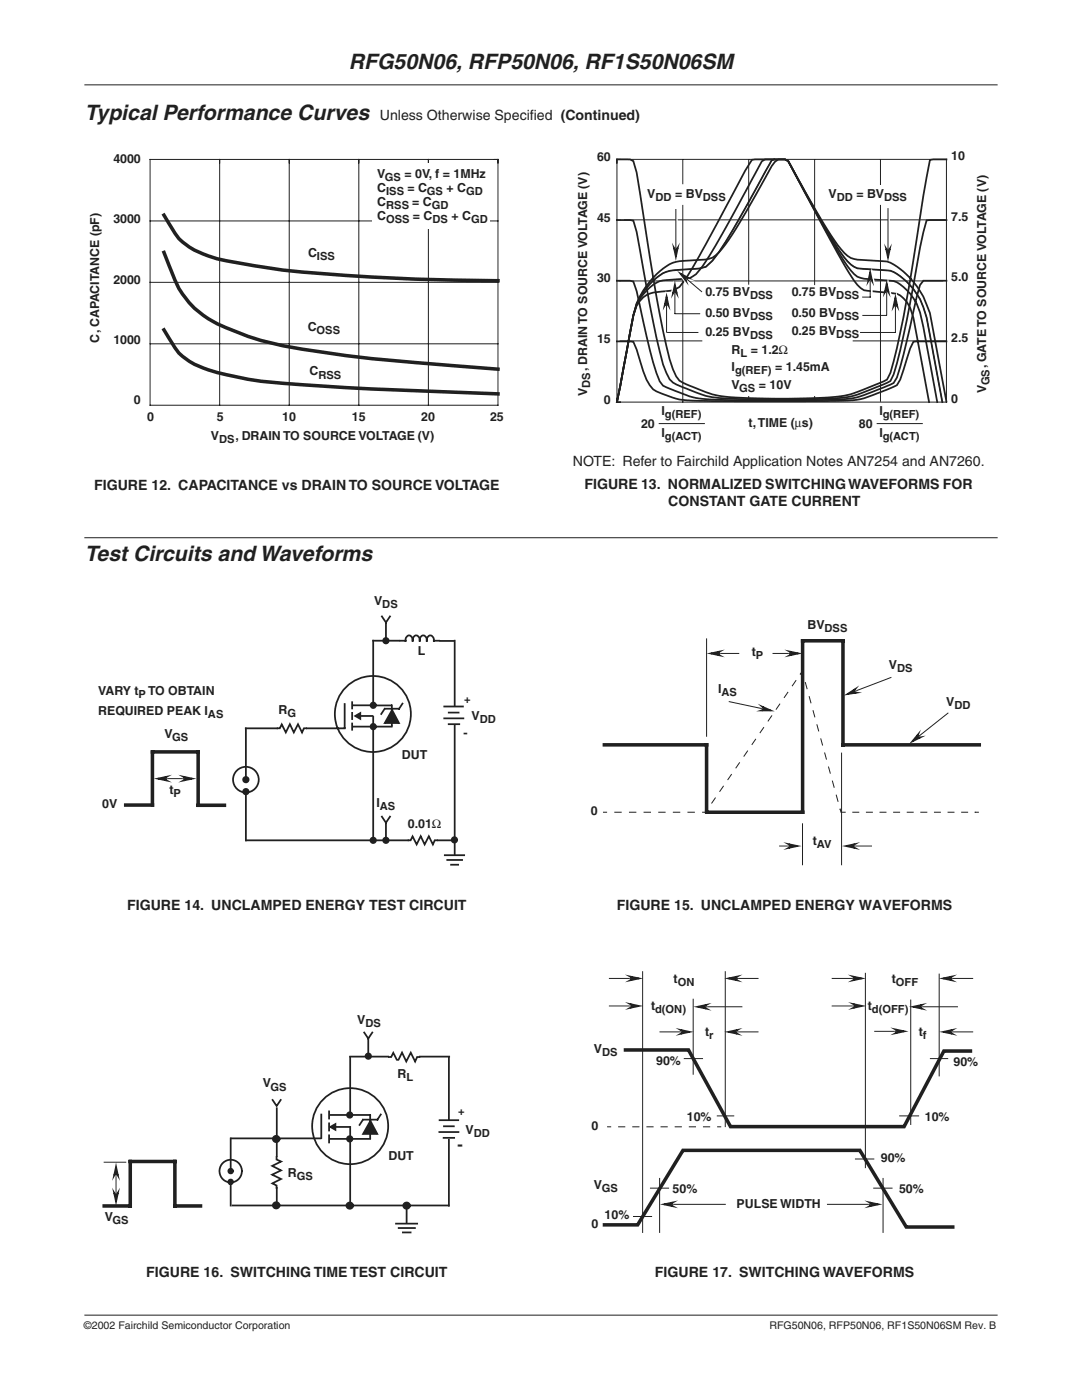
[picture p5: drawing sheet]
<svg xmlns="http://www.w3.org/2000/svg" width="216mm" height="279mm" viewBox="0 0 216 279" stroke-linecap="round" stroke-linejoin="round" font-family="sans-serif">
<path d="M16.9 16.9h182.1M16.9 262.5h182.1" fill="none" stroke="#231f20" stroke-width=".2"/>
<path d="M16.9 107h182.1v2.1h-182.1z" fill="#fff"/>
<path d="M29.9 31.8h69.5v49.1h-69.5zM43.8 31.8v49.1M57.7 31.8v49.1M71.6 31.8v49.1M85.5 31.8v49.1M29.9 56.3h69.5M29.9 44.1h69.5M29.9 68.6h69.5M16.9 107.3h182.1" fill="none" stroke="#231f20" stroke-width=".2"/>
<path d="M60.1 48.3h9.1v4.6h-9.1z" fill="#fff"/>
<path d="M60.1 48.3h9.1v4.6h-9.1z" fill="none" stroke="#fff" stroke-width=".2"/>
<path d="M60 62.8h9.3v4.8h-9.3z" fill="#fff"/>
<path d="M60 62.8h9.3v4.8h-9.3z" fill="none" stroke="#fff" stroke-width=".2"/>
<path d="M61 72.6h7.3v3.9h-7.3z" fill="#fff"/>
<path d="M61 72.6h7.3v3.9h-7.3z" fill="none" stroke="#fff" stroke-width=".2"/>
<path d="M32.7 50.4a41.9 41.9 0 0 0 3.5 8 19.2 19.2 0 0 0 9.8 7.4 67.6 67.6 0 0 0 18.7 4.5 456.1 456.1 0 0 0 31.9 3.2l2.8 .2M32.7 42.9l.8 1.4a12.8 12.8 0 0 0 8.3 6.9 77.3 77.3 0 0 0 11.3 2.2 253 253 0 0 0 22.5 2 441.7 441.7 0 0 0 23.8 .6M32.7 65.8l.9 1.6a12.4 12.4 0 0 0 8.2 6.5 70.8 70.8 0 0 0 18.2 2.9l12.5 .7 26.9 1.1" fill="none" stroke="#231f20" stroke-width=".71"/>
<path d="M74.3 32.5h23.4v13.1h-23.4z" fill="#fff"/>
<g fill="none" stroke="#231f20" stroke-width=".2">
<path d="M123.1 31.8h65.8v48.4h-65.8zM136.2 31.9v48.3M149.4 31.9v48.1M156.7 31.8l.6 .4M162.5 31.9v47.9M175.7 31.9v48.1M123.1 56h.7M123.1 43.9h.7M124.6 43.9h64M188.1 56.1h-64.5M123.1 68.1h.7M123.8 68h65"/>
<path d="M123.1 80.2l3.3-17.3a12.6 12.6 0 0 1 6.6-8.6l1.3-.3 5.2-.4 1.3-.4a21.8 21.8 0 0 0 4.6-6l8.6-15.2 .6-.2h2l.7 .4a263.1 263.1 0 0 0 10.5 18.3 7.8 7.8 0 0 0 3.3 3.1l5.2 .3a5.2 5.2 0 0 1 4 1.8 13.5 13.5 0 0 1 4.6 7.7l3.1 16.8M131.5 84.5h9.1M175 84.5h9"/>
</g>
<path d="M123.1 31.8h2.6l.7 .3 .6 2.3a604.7 604.7 0 0 0 6 34.6 15.3 15.3 0 0 0 2.6 7 25.6 25.6 0 0 0 11.2 3.3l11.1 .3a63.2 63.2 0 0 0 11.9-.9l7.2-2.9 .7-1.4a216.8 216.8 0 0 0 5.2-26.7l1.3-8.6 1.4-7.2 3.3-.1M154.5 31.8l-.5 .2-5.3 9.5a87.1 87.1 0 0 1-6.5 10.5l-1.4 1.2-1.3 .4-1.9 .1a16.2 16.2 0 0 0-5.3 .8 13.4 13.4 0 0 0-5.9 8.4l-3.3 17.3M157.3 32.2a263.1 263.1 0 0 0 10.5 18.3 7.8 7.8 0 0 0 3.3 3.1l5.2 .3a5.2 5.2 0 0 1 4 1.8 13.5 13.5 0 0 1 4.6 7.7l3.1 16.8M123.1 43.9l3.3 .1 .6 2.3a326.1 326.1 0 0 0 5.3 26.4l.7 1.7a4.3 4.3 0 0 0 3.2 2.9l.7 .2a19.4 19.4 0 0 0 9.2 2.1l11.8 .1a86.7 86.7 0 0 0 11.9-.6l2.6-.8 4.6-1.9 .7-.4 .6-1.3a227.6 227.6 0 0 0 5.3-25.3l1.3-5.4 4-.1M123.1 56h2.6l.7 .2 .6 1.9 2 9a53.1 53.1 0 0 0 2.6 9l.7 .9 2 .8a21 21 0 0 0 10.5 2l15.1 .1a91.6 91.6 0 0 0 10.5-.5l2-.6 5.9-2.4 .7-1.1 .6-2.1 4-16.3 .6-.9h4.7M123.1 68.1l3.3 .1 .6 1.6a26.5 26.5 0 0 0 2.7 7.1 5.4 5.4 0 0 0 3.3 2 20.2 20.2 0 0 0 8.5 1.1l19.1 .1a95 95 0 0 0 11.1-.4l4-1.4 3.3-1.4 .6-1.1 2-6.3 .7-1.3 6.6-.1M123.1 80.2l3.3-17.2a9.7 9.7 0 0 1 5.2-6.9l4.6-.4a3.3 3.3 0 0 0 3.3-1.7 138.4 138.4 0 0 0 9.2-15.7l3.3-6.1 .7-.4h3.9l.7 .4a417.7 417.7 0 0 0 11.2 20 11 11 0 0 0 2.6 3l1.3 .4 4.6 .4a4.7 4.7 0 0 1 3.9 1.9 11.5 11.5 0 0 1 3.3 7.4l2.8 14.9M123.1 80.2l3.3-17.3a5.2 5.2 0 0 1 5.2-4.7l1.4-.1a3.6 3.6 0 0 0 3.2-1.7 201.2 201.2 0 0 0 9.2-16.2l3.3-6.2 1.3-2.1 6.6-.1 .7 .4 2 3.7a348.9 348.9 0 0 0 11.1 20.1 3.7 3.7 0 0 0 4 2.1l3.3 .4a3.5 3.5 0 0 1 3.2 1.8l.7 1.1 .7 2.1 3.1 16.7M188.9 80.1l-2.7-14.1a17.3 17.3 0 0 0-6.6-12.3l-.6-.5a5.2 5.2 0 0 0-4-1.1l-3.3-.2a4.3 4.3 0 0 1-3.9-2.2 140.7 140.7 0 0 1-9.9-16.4l-.6-1.2-.7-.3h-1.3l-.7 .5-.6 .8-4.6 8.3a45.3 45.3 0 0 1-6.6 9.6 6 6 0 0 1-3.9 .9 14.6 14.6 0 0 0-5.3 .8 16 16 0 0 0-7.2 10.3l-3.3 17.2" fill="none" stroke="#231f20" stroke-width=".35"/>
<path d="M128.7 36.9h14.1v3.8h-14.1z" fill="#fff"/>
<path d="M128.7 36.9h14.1v3.8h-14.1z" fill="none" stroke="#fff" stroke-width=".35"/>
<path d="M164.1 37.1h15.3v3.6h-15.3z" fill="#fff"/>
<path d="M164.1 37.1h15.3v3.6h-15.3z" fill="none" stroke="#fff" stroke-width=".35"/>
<path d="M145.3 67.8h21.3v11.1h-21.3z" fill="#fff"/>
<path d="M145.3 67.8h21.3v11.1h-21.3z" fill="none" stroke="#fff" stroke-width=".2"/>
<path d="M135.6 54.7l2.2 1.2-1-.2 .3 1zM136.8 55.7l.8 .7" fill="none" stroke="#fff" stroke-width=".35"/>
<path d="M135.6 54.7l2.2 1.2-1-.2 .3 1z" fill="#fff"/>
<path d="M134.4 56.8l.5 2.5-.5-.9-.5 .9zM134.4 58.4v1M137.6 56.4l2.2 1.9" fill="none" stroke="#fff" stroke-width=".35"/>
<path d="M134.4 56.8l.5 2.5-.5-.9-.5 .9z" fill="#fff"/>
<path d="M134.4 59.4v3.2" fill="none" stroke="#fff" stroke-width=".35"/>
<path d="M134.7 57.9v.8" fill="none" stroke="#231f20" stroke-width=".2"/>
<path d="M134.7 56.8l.3 1.8-.3-.7-.4 .7z" fill="none" stroke="#231f20" stroke-width=".35"/>
<path d="M134.7 56.8l.3 1.8-.3-.7-.4 .7z" fill="#231f20"/>
<path d="M134.7 58.7v3.9M134.7 62.6h4.9" fill="none" stroke="#231f20" stroke-width=".2"/>
<path d="M132.9 58.8l.5 2.4-.5-.9-.5 .9zM132.9 60.3v1.1" fill="none" stroke="#fff" stroke-width=".35"/>
<path d="M132.9 58.8l.5 2.4-.5-.9-.5 .9z" fill="#fff"/>
<path d="M132.9 61.4v4.5" fill="none" stroke="#fff" stroke-width=".35"/>
<path d="M133 60.3v.8" fill="none" stroke="#231f20" stroke-width=".2"/>
<path d="M133 59.2l.4 1.7-.4-.6-.4 .6z" fill="none" stroke="#231f20" stroke-width=".35"/>
<path d="M133 59.2l.4 1.7-.4-.6-.4 .6z" fill="#231f20"/>
<path d="M133 61.1v5.2M133.2 66.4h6.1" fill="none" stroke="#231f20" stroke-width=".2"/>
<path d="M134.5 48.8l.6 .9 .5-.9-.5 2.4zM135.1 48.6v1.1" fill="none" stroke="#fff" stroke-width=".35"/>
<path d="M134.5 48.8l.6 .9 .5-.9-.5 2.4z" fill="#fff"/>
<path d="M135.1 41.8v6.8" fill="none" stroke="#fff" stroke-width=".35"/>
<path d="M134.9 49.3v.8" fill="none" stroke="#231f20" stroke-width=".2"/>
<path d="M134.5 49.5l.4 .6 .3-.6-.3 1.7z" fill="none" stroke="#231f20" stroke-width=".35"/>
<path d="M134.5 49.5l.4 .6 .3-.6-.3 1.7z" fill="#231f20"/>
<path d="M134.9 41.8v7.5" fill="none" stroke="#231f20" stroke-width=".2"/>
<path d="M176.9 49l.5 .9 .5-.9-.5 2.4zM177.4 48.8v1.1" fill="none" stroke="#fff" stroke-width=".35"/>
<path d="M176.9 49l.5 .9 .5-.9-.5 2.4z" fill="#fff"/>
<path d="M177.4 41.6v7.2" fill="none" stroke="#fff" stroke-width=".35"/>
<path d="M177.2 49.5v.8" fill="none" stroke="#231f20" stroke-width=".2"/>
<path d="M176.8 49.6l.4 .7 .4-.7-.4 1.8z" fill="none" stroke="#231f20" stroke-width=".35"/>
<path d="M176.8 49.6l.4 .7 .4-.7-.4 1.8z" fill="#231f20"/>
<path d="M177.2 41.6v7.9" fill="none" stroke="#231f20" stroke-width=".2"/>
<path d="M173.9 54.3l.6 2.5-.6-.9-.5 .9zM173.9 55.9v1" fill="none" stroke="#fff" stroke-width=".35"/>
<path d="M173.9 54.3l.6 2.5-.6-.9-.5 .9z" fill="#fff"/>
<path d="M173.9 56.9v2.4" fill="none" stroke="#fff" stroke-width=".35"/>
<path d="M173.6 55.4v.9" fill="none" stroke="#231f20" stroke-width=".2"/>
<path d="M173.6 54.3l.4 1.8-.4-.7-.3 .7z" fill="none" stroke="#231f20" stroke-width=".35"/>
<path d="M173.6 54.3l.4 1.8-.4-.7-.3 .7z" fill="#231f20"/>
<path d="M173.6 56.3v3h-1.5" fill="none" stroke="#231f20" stroke-width=".2"/>
<path d="M177.2 56.4l.5 2.4-.5-.9-.5 .9zM177.2 57.9v1.1" fill="none" stroke="#fff" stroke-width=".35"/>
<path d="M177.2 56.4l.5 2.4-.5-.9-.5 .9z" fill="#fff"/>
<path d="M177.2 59v3.4" fill="none" stroke="#fff" stroke-width=".35"/>
<path d="M176.9 57.7v.8" fill="none" stroke="#231f20" stroke-width=".2"/>
<path d="M176.9 56.6l.4 1.7-.4-.6-.3 .6z" fill="none" stroke="#231f20" stroke-width=".35"/>
<path d="M176.9 56.6l.4 1.7-.4-.6-.3 .6z" fill="#231f20"/>
<path d="M176.9 58.5v4.4M172.2 63h4.7" fill="none" stroke="#231f20" stroke-width=".2"/>
<path d="M178.9 59l.5 2.5-.5-.9-.5 .9zM178.9 60.6v1" fill="none" stroke="#fff" stroke-width=".35"/>
<path d="M178.9 59l.5 2.5-.5-.9-.5 .9z" fill="#fff"/>
<path d="M178.9 61.6v4.3" fill="none" stroke="#fff" stroke-width=".35"/>
<path d="M178.7 60.5v.8" fill="none" stroke="#231f20" stroke-width=".2"/>
<path d="M178.7 59.4l.3 1.7-.3-.6-.4 .6z" fill="none" stroke="#231f20" stroke-width=".35"/>
<path d="M178.7 59.4l.3 1.7-.3-.6-.4 .6z" fill="#231f20"/>
<path d="M171.7 66.4h6.9M178.7 61.3v5" fill="none" stroke="#231f20" stroke-width=".2"/>
<path d="M140.2 56.9h12.6v11.6h-12.6z" fill="#fff"/>
<path d="M140.2 56.9h12.6v11.6h-12.6z" fill="none" stroke="#fff" stroke-width=".2"/>
<path d="M157.5 57h12.5v11.7h-12.5z" fill="#fff"/>
<path d="M157.5 57h12.5v11.7h-12.5z" fill="none" stroke="#fff" stroke-width=".2"/>
<path d="M136.6 55.3l.7 .6" fill="none" stroke="#231f20" stroke-width=".2"/>
<path d="M135.8 54.6l1.6 .9-.8-.2 .3 .7z" fill="none" stroke="#231f20" stroke-width=".35"/>
<path d="M135.8 54.6l1.6 .9-.8-.2 .3 .7z" fill="#231f20"/>
<path d="M137.3 55.9l2.7 2.3" fill="none" stroke="#231f20" stroke-width=".2"/>
<circle cx="74.4" cy="142.5" r="7.6" fill="#fff"/>
<g fill="none" stroke="#231f20" stroke-width=".35">
<path d="M36.6 155l1.8 .4-1.8 .4 .7-.4zM49 145.4h19.8M68.8 140.5v4.7"/>
<circle cx="74.4" cy="142.5" r="7.6"/>
</g>
<path d="M30.4 160.7v-10.6h9.1v10.6M39.6 160.7h5.2" fill="none" stroke="#231f20" stroke-width=".71"/>
<path d="M36.4 155.4h.9" fill="none" stroke="#231f20" stroke-width=".2"/>
<path d="M36.6 155l1.8 .4-1.8 .4 .7-.4z" fill="#231f20"/>
<path d="M32.6 155.4h.8" fill="none" stroke="#231f20" stroke-width=".2"/>
<path d="M31.5 155.4l1.8-.4-.7 .4 .7 .4z" fill="none" stroke="#231f20" stroke-width=".35"/>
<path d="M31.5 155.4l1.8-.4-.7 .4 .7 .4z" fill="#231f20"/>
<path d="M33.4 155.4h3" fill="none" stroke="#231f20" stroke-width=".2"/>
<path d="M25.1 160.7h5.3" fill="none" stroke="#231f20" stroke-width=".71"/>
<path d="M79.7 127.9h-5.2v12.7M90.7 127.9v42.6M49.1 167.7h41.6" fill="none" stroke="#231f20" stroke-width=".35"/>
<path d="M76.2 163h1.6l-.8 1.2z" fill="#fff"/>
<path d="M76.2 163l.8 1.2 .8-1.2M77 164.2v3.3" fill="none" stroke="#231f20" stroke-width=".35"/>
<path d="M76.2 123h1.6l-.8 1.2z" fill="#fff"/>
<path d="M76.2 123l.8 1.2 .8-1.2M77 124.2v3.3" fill="none" stroke="#231f20" stroke-width=".35"/>
<path d="M90.2 141.1h.9v3.6h-.9z" fill="#fff"/>
<path d="M74.5 142.9v24.9M88.7 143.4h3.8M88.7 141h3.7M89.5 144.5h2.1M89.5 142.2h2" fill="none" stroke="#231f20" stroke-width=".35"/>
<path d="M47.6 152.7a2.15 2.15 0 0 1 2.3-.4 2.15 2.15 0 0 1 1.3 2l.1 .8h-2l1.9 .1a2.5 2.5 0 0 1-2.8 2.8 3.4 3.4 0 0 1-.8-5.3z" fill-rule="evenodd" fill="#fff"/>
<g fill="none" stroke="#231f20" stroke-width=".35">
<path d="M49.1 145.4v10.1M49.1 157.9v9.8"/>
<circle cx="49.1" cy="155.6" r="2.56"/>
</g>
<circle cx="77" cy="127.9" r=".54" fill="#231f20"/>
<circle cx="77" cy="127.9" r=".54" fill="none" stroke="#231f20" stroke-width=".35"/>
<circle cx="74.5" cy="167.7" r=".54" fill="#231f20"/>
<circle cx="74.5" cy="167.7" r=".54" fill="none" stroke="#231f20" stroke-width=".35"/>
<circle cx="77" cy="167.7" r=".54" fill="#231f20"/>
<circle cx="77" cy="167.7" r=".54" fill="none" stroke="#231f20" stroke-width=".35"/>
<circle cx="49.1" cy="155.6" r=".54" fill="#231f20"/>
<circle cx="49.1" cy="155.6" r=".54" fill="none" stroke="#231f20" stroke-width=".35"/>
<circle cx="49.1" cy="158" r=".54" fill="#231f20"/>
<g fill="none" stroke="#231f20" stroke-width=".35">
<path d="M79.9 127.9h1a.72 .72 0 0 1 .3-.9 .72 .72 0 0 1 .9 .1l.2 .2v.6a.72 .72 0 0 1 .3-.9 .72 .72 0 0 1 .9 .1l.2 .2v.6a.72 .72 0 0 1 .3-.9 .72 .72 0 0 1 .9 .1l.2 .2 .1 .6a.72 .72 0 0 1 .2-.9 .72 .72 0 0 1 .9 .1l.2 .2 .1 .6h1M87.9 127.9h2.5"/>
<circle cx="49.1" cy="158" r=".54"/>
</g>
<path d="M55.6 144.8h5.4v1.2h-5.4z" fill-rule="evenodd" fill="#fff"/>
<path d="M55.4 145.3h.4l.4-.7 .8 1.6 .8-1.7 .8 1.7 .9-1.7 .8 1.7 .3-.9h.5" fill="none" stroke="#231f20" stroke-width=".35"/>
<path d="M81.7 167.1h5.4v1.2h-5.4z" fill-rule="evenodd" fill="#fff"/>
<path d="M70.9 142.9l1-.6v1.2zM81.5 167.7h.4l.4-.8 .8 1.6 .8-1.6 .8 1.6 .9-1.6 .8 1.6 .3-.8h.5" fill="none" stroke="#231f20" stroke-width=".35"/>
<path d="M70.9 142.9l1-.6v1.2z" fill="#231f20"/>
<path d="M70.3 140.1v1.3M70.3 142.3v1.2M70.3 144.4v1.2M70.4 140.8h3.9M70.4 145h7.8M72.1 142.9h2.2M74.7 140.8h3.3M76.7 141.5l-.6 1M78.2 140.8v4" fill="none" stroke="#231f20" stroke-width=".35"/>
<g fill="#231f20" stroke="#231f20" stroke-width=".35">
<circle cx="74.5" cy="140.8" r=".54"/>
<circle cx="74.5" cy="145" r=".54"/>
</g>
<path d="M78.2 141.7l1.4 2.6h-2.8z" fill="#231f20"/>
<path d="M76.8 141.4h2.8M78.2 141.7l1.4 2.6h-2.8zM80.3 140.4l-.7 1M88.8 170.7h3.8M89.2 171.6h3M90 172.6h1.4" fill="none" stroke="#231f20" stroke-width=".35"/>
<circle cx="90.7" cy="167.6" r=".54" fill="#231f20"/>
<g fill="none" stroke="#231f20" stroke-width=".35">
<path d="M157.6 130l1.7 .4-1.7 .4 .6-.4z"/>
<circle cx="90.7" cy="167.6" r=".54"/>
</g>
<path d="M141 127.5v19.4M157.4 130.4h.8M167.9 150.3v22.3M160.1 164.4v8.2" fill="none" stroke="#231f20" stroke-width=".2"/>
<path d="M160.1 127.9v34.2h-19.1M160.2 127.9h8M168.2 127.9v20.8h27.2M120.6 148.7h20.4v13.2" fill="none" stroke="#231f20" stroke-width=".71"/>
<path d="M157.6 130l1.7 .4-1.7 .4 .6-.4z" fill="#231f20"/>
<path d="M142.9 130.4h.9M154.1 130.4h3.3" fill="none" stroke="#231f20" stroke-width=".2"/>
<path d="M141.8 130.4l1.8-.4-.7 .4 .7 .4z" fill="none" stroke="#231f20" stroke-width=".35"/>
<path d="M141.8 130.4l1.8-.4-.7 .4 .7 .4z" fill="#231f20"/>
<path d="M143.8 130.4h3.7M151.9 141.4l.8 .2" fill="none" stroke="#231f20" stroke-width=".2"/>
<path d="M152.1 141.1l1.7 .7h-1.8l.7-.2z" fill="none" stroke="#231f20" stroke-width=".35"/>
<path d="M152.1 141.1l1.7 .7h-1.8l.7-.2z" fill="#231f20"/>
<path d="M170.9 137.8l-.7 .3M145.4 140l6.5 1.4" fill="none" stroke="#231f20" stroke-width=".2"/>
<path d="M169.1 138.5l1.5-1-.4 .6 .7 .1z" fill="none" stroke="#231f20" stroke-width=".35"/>
<path d="M169.1 138.5l1.5-1-.4 .6 .7 .1z" fill="#231f20"/>
<path d="M177.9 135.2l-7 2.6M183.6 146.8l-.7 .5" fill="none" stroke="#231f20" stroke-width=".2"/>
<path d="M183.2 146.6l-.3 .7 .7-.1-1.5 .7z" fill="none" stroke="#231f20" stroke-width=".35"/>
<path d="M183.2 146.6l-.3 .7 .7-.1-1.5 .7z" fill="#231f20"/>
<path d="M189.2 142.3l-5.6 4.5M157.2 168.8h.8" fill="none" stroke="#231f20" stroke-width=".2"/>
<path d="M157.4 168.5l1.7 .3-1.7 .4 .6-.4z" fill="none" stroke="#231f20" stroke-width=".35"/>
<path d="M157.4 168.5l1.7 .3-1.7 .4 .6-.4z" fill="#231f20"/>
<path d="M155.5 168.8h1.7M169.9 168.8h.8" fill="none" stroke="#231f20" stroke-width=".2"/>
<path d="M168.8 168.8l1.8-.3-.7 .3 .7 .4z" fill="none" stroke="#231f20" stroke-width=".35"/>
<path d="M168.8 168.8l1.8-.3-.7 .3 .7 .4z" fill="#231f20"/>
<path d="M160.1 134l-.4 .5M160.1 134l.2 .6M120.4 162.1h.6M140.2 162.1h.6M141.1 161.6l-.3 .5M167.6 161.5l.2 .6M168 162.1h.6M170.7 168.8h3.3M194.6 162.1h.6" fill="none" stroke="#231f20" stroke-width=".2"/>
<path d="M160.3 134.6l7.3 26.9M121 162.1h19.2" fill="none" stroke="#231f20" stroke-width=".2" stroke-dasharray="1.3 1.6" stroke-dashoffset="1.3"/>
<path d="M141.1 161.6l18.6-27.1" fill="none" stroke="#231f20" stroke-width=".2" stroke-dasharray="1.2 1.6" stroke-dashoffset="1.2"/>
<path d="M168.6 162.1h26" fill="none" stroke="#231f20" stroke-width=".2" stroke-dasharray="1.2 1.5" stroke-dashoffset="1.2"/>
<path d="M69.9 210.9h19.7M46.4 240.6h43.1" fill="none" stroke="#231f20" stroke-width=".35"/>
<path d="M44.4 232.2a2.24 2.24 0 0 1 2.5-.6 2.24 2.24 0 0 1 1.4 2.1h-2.3h2.3a2.25 2.25 0 0 1-3.1 2.1 2.25 2.25 0 0 1-.8-3.6z" fill-rule="evenodd" fill="#fff"/>
<circle cx="46" cy="233.7" r="2.25" fill="none" stroke="#231f20" stroke-width=".35"/>
<path d="M45.7 233.4a.47 .47 0 0 1 .5-.1 .47 .47 0 0 1 .3 .4h-.5h.5a.47 .47 0 0 1-.7 .4 .47 .47 0 0 1-.1-.7z" fill-rule="evenodd" fill="#231f20"/>
<circle cx="46" cy="233.7" r=".47" fill="none" stroke="#231f20" stroke-width=".35"/>
<path d="M45.7 235.5a.47 .47 0 0 1 .5 0 .47 .47 0 0 1 .3 .4h-.5h.5a.47 .47 0 0 1-.7 .4 .47 .47 0 0 1-.1-.8z" fill-rule="evenodd" fill="#231f20"/>
<g fill="none" stroke="#231f20" stroke-width=".35">
<path d="M89.6 211v29.6M23.2 232.9l.3 1.7-.3-.6-.4 .6zM46 227.2v6.6M46 235.8v4.8"/>
<circle cx="46" cy="235.9" r=".47"/>
</g>
<path d="M20.8 240.7h5.2v-8.9h8.9v8.9h5.1" fill="none" stroke="#231f20" stroke-width=".71"/>
<path d="M20.8 231.9h4.3M23.2 234v.8" fill="none" stroke="#231f20" stroke-width=".2"/>
<path d="M23.2 232.9l.3 1.7-.3-.6-.4 .6z" fill="#231f20"/>
<path d="M23.2 237.9v.8" fill="none" stroke="#231f20" stroke-width=".2"/>
<path d="M22.8 238.1l.4 .6 .3-.6-.3 1.7z" fill="none" stroke="#231f20" stroke-width=".35"/>
<path d="M22.8 238.1l.4 .6 .3-.6-.3 1.7z" fill="#231f20"/>
<path d="M23.2 234.8v3.1" fill="none" stroke="#231f20" stroke-width=".2"/>
<path d="M80.6 240.2l.6-.2 .4 .2 .2 .4h-.7h.7a.65 .65 0 0 1-.9 .6 .65 .65 0 0 1-.3-1z" fill-rule="evenodd" fill="#fff"/>
<circle cx="81.2" cy="240.6" r=".65" fill="#231f20" stroke="#231f20" stroke-width=".35"/>
<path d="M79 244.2h4.2M79.6 245.1h3.2M80.4 246h1.5" fill="none" stroke="#231f20" stroke-width=".35"/>
<circle cx="69.9" cy="224.7" r="7.6" fill="#fff"/>
<g fill="none" stroke="#231f20" stroke-width=".35">
<path d="M65.7 221.8v1.4M65.8 227.3h8.1M65.9 224.9l1-.6v1.2z"/>
<circle cx="69.9" cy="224.7" r="7.6"/>
</g>
<path d="M65.9 224.9l1-.6v1.2z" fill="#231f20"/>
<path d="M64.1 222.4v4.7M65.7 224.2v1.4M65.7 226.6v1.4M65.9 222.5h8M67.1 224.9h2.7M73.9 222.7v4.4" fill="none" stroke="#231f20" stroke-width=".35"/>
<circle cx="69.8" cy="222.5" r=".54" fill="#231f20"/>
<circle cx="69.8" cy="222.5" r=".54" fill="none" stroke="#231f20" stroke-width=".35"/>
<circle cx="69.8" cy="227.3" r=".54" fill="#231f20"/>
<g fill="none" stroke="#231f20" stroke-width=".35">
<path d="M69.9 211v11.3M46.1 227.2h17.9"/>
<circle cx="69.8" cy="227.3" r=".54"/>
</g>
<path d="M77.8 210.4h5.8v1.2h-5.8z" fill-rule="evenodd" fill="#fff"/>
<path d="M77.6 210.9h.5l.4-.8 .9 1.7 .8-1.7 .9 1.7 .9-1.7 .8 1.8 .4-1h.5" fill="none" stroke="#231f20" stroke-width=".35"/>
<path d="M69.3 240.2l.6-.2 .4 .2 .2 .4h-.7h.7a.65 .65 0 0 1-.9 .6 .65 .65 0 0 1-.3-1z" fill-rule="evenodd" fill="#fff"/>
<circle cx="69.8" cy="240.6" r=".65" fill="#231f20" stroke="#231f20" stroke-width=".35"/>
<path d="M69.9 224.9v15.7M81.1 240.3v3.7" fill="none" stroke="#231f20" stroke-width=".35"/>
<path d="M89.1 223.6h.9v3.7h-.9z" fill="#fff"/>
<path d="M72.4 223.5l-.7 1M87.7 225.9h3.8M87.7 223.6h3.7M88.5 227.1h2.1M88.6 224.8h2" fill="none" stroke="#231f20" stroke-width=".35"/>
<path d="M73.9 223.7l1.4 2.6h-2.8z" fill="#231f20"/>
<path d="M55.2 221.2v19M72.5 223.5h2.8M73.9 223.7l1.4 2.6h-2.8zM76 222.4l-.7 1" fill="none" stroke="#231f20" stroke-width=".35"/>
<path d="M54.6 231h1.3v5.8h-1.3z" fill-rule="evenodd" fill="#fff"/>
<path d="M55.2 230.9v.5l.9 .4-1.8 .9 1.8 .9-1.8 .8 1.8 .9-1.8 .9 .9 .4v.5" fill="none" stroke="#231f20" stroke-width=".35"/>
<path d="M54.6 240.2a.67 .67 0 0 1 .7-.2 .67 .67 0 0 1 .5 .6h-.7h.7a.65 .65 0 0 1-.9 .6 .65 .65 0 0 1-.3-1z" fill-rule="evenodd" fill="#fff"/>
<circle cx="55.1" cy="240.6" r=".65" fill="#231f20" stroke="#231f20" stroke-width=".35"/>
<path d="M54.6 226.9l.6-.2 .4 .2 .2 .4h-.7h.7a.65 .65 0 0 1-.9 .6 .65 .65 0 0 1-.3-1z" fill-rule="evenodd" fill="#fff"/>
<circle cx="55.1" cy="227.3" r=".65" fill="#231f20" stroke="#231f20" stroke-width=".35"/>
<path d="M78.3 211.7h1.6l-.8 1.2z" fill="#fff"/>
<path d="M72.7 206.1l.8 1.2 .8-1.2M73.5 207.3v3.3" fill="none" stroke="#231f20" stroke-width=".35"/>
<circle cx="73.5" cy="210.8" r=".54" fill="#231f20"/>
<g fill="none" stroke="#231f20" stroke-width=".35">
<path d="M125.8 194.9l1.7 .4-1.7 .3 .6-.3zM54.4 219.5l.8 1.2 .8-1.2"/>
<circle cx="73.5" cy="210.8" r=".54"/>
</g>
<path d="M124.8 209.5h12.6l8.4 15.3h34.6l7.9-15h5.3M120.6 244.4h6.6l9.1-14.8h35.3l9.2 15.3h9.3" fill="none" stroke="#231f20" stroke-width=".71"/>
<g fill="none" stroke="#231f20" stroke-width=".2">
<path d="M125.6 195.3h.8M128.2 193.9v52.1M138.3 199.4v15M144.7 193.9v30.9M172.7 194.2v38.8M181.7 199.6v24.8M187.4 194.4v20.3M136.5 211.3h3.7M185.6 211.3h3.5M129.8 237.1h3.6M131.6 235.2v10.8M143.1 222.7h3.3"/>
<path d="M170.7 231.3h3.7M174.3 237.1h3.7M176.2 235.2v10.8M179.5 222.7h3.8M126.4 242.8h3.6"/>
</g>
<path d="M125.8 194.9l1.7 .4-1.7 .3 .6-.3z" fill="#231f20"/>
<path d="M121.5 195.3h4.1M146.5 195.3h.8" fill="none" stroke="#231f20" stroke-width=".2"/>
<path d="M145.4 195.3l1.7-.4-.6 .4 .6 .3z" fill="none" stroke="#231f20" stroke-width=".35"/>
<path d="M145.4 195.3l1.7-.4-.6 .4 .6 .3z" fill="#231f20"/>
<path d="M147.3 195.3h4.1M125.6 200.8h.8" fill="none" stroke="#231f20" stroke-width=".2"/>
<path d="M125.8 200.4l1.7 .4-1.7 .3 .6-.3z" fill="none" stroke="#231f20" stroke-width=".35"/>
<path d="M125.8 200.4l1.7 .4-1.7 .3 .6-.3z" fill="#231f20"/>
<path d="M121.5 200.8h4.1M140.3 200.9h.8" fill="none" stroke="#231f20" stroke-width=".2"/>
<path d="M139.2 200.9l1.7-.3-.6 .3 .6 .4z" fill="none" stroke="#231f20" stroke-width=".35"/>
<path d="M139.2 200.9l1.7-.3-.6 .3 .6 .4z" fill="#231f20"/>
<path d="M135.7 205.9h.8M141.1 200.9h7" fill="none" stroke="#231f20" stroke-width=".2"/>
<path d="M135.8 205.6l1.8 .3-1.8 .4 .7-.4z" fill="none" stroke="#231f20" stroke-width=".35"/>
<path d="M135.8 205.6l1.8 .3-1.8 .4 .7-.4z" fill="#231f20"/>
<path d="M131.6 205.9h4.1M146.5 205.9h.8" fill="none" stroke="#231f20" stroke-width=".2"/>
<path d="M145.4 205.9l1.7-.3-.6 .3 .6 .4z" fill="none" stroke="#231f20" stroke-width=".35"/>
<path d="M145.4 205.9l1.7-.3-.6 .3 .6 .4z" fill="#231f20"/>
<path d="M189.3 195.3h.8M147.3 205.9h4.1" fill="none" stroke="#231f20" stroke-width=".2"/>
<path d="M188.2 195.3l1.7-.4-.6 .4 .6 .3z" fill="none" stroke="#231f20" stroke-width=".35"/>
<path d="M188.2 195.3l1.7-.4-.6 .4 .6 .3z" fill="#231f20"/>
<path d="M170 195.3h.8M190.1 195.3h4.1" fill="none" stroke="#231f20" stroke-width=".2"/>
<path d="M170.2 194.9l1.7 .4-1.7 .3 .6-.3z" fill="none" stroke="#231f20" stroke-width=".35"/>
<path d="M170.2 194.9l1.7 .4-1.7 .3 .6-.3z" fill="#231f20"/>
<path d="M166 195.3h4M170.1 200.8h.8" fill="none" stroke="#231f20" stroke-width=".2"/>
<path d="M170.3 200.4l1.7 .4-1.7 .3 .6-.3z" fill="none" stroke="#231f20" stroke-width=".35"/>
<path d="M170.3 200.4l1.7 .4-1.7 .3 .6-.3z" fill="#231f20"/>
<path d="M166 200.8h4.1M183.3 200.9h.8" fill="none" stroke="#231f20" stroke-width=".2"/>
<path d="M182.2 200.9l1.8-.3-.7 .3 .7 .4z" fill="none" stroke="#231f20" stroke-width=".35"/>
<path d="M182.2 200.9l1.8-.3-.7 .3 .7 .4z" fill="#231f20"/>
<path d="M184.1 200.9h7.1M189.3 205.9h.9" fill="none" stroke="#231f20" stroke-width=".2"/>
<path d="M188.2 205.9l1.8-.3-.7 .3 .7 .4z" fill="none" stroke="#231f20" stroke-width=".35"/>
<path d="M188.2 205.9l1.8-.3-.7 .3 .7 .4z" fill="#231f20"/>
<path d="M178.5 205.8h.8M190.2 205.9h4" fill="none" stroke="#231f20" stroke-width=".2"/>
<path d="M178.7 205.5l1.7 .3-1.7 .4 .6-.4z" fill="none" stroke="#231f20" stroke-width=".35"/>
<path d="M178.7 205.5l1.7 .3-1.7 .4 .6-.4z" fill="#231f20"/>
<path d="M174.4 205.8h4.1M133.6 240.4h.8" fill="none" stroke="#231f20" stroke-width=".2"/>
<path d="M132.5 240.4l1.7-.4-.6 .4 .6 .3z" fill="none" stroke="#231f20" stroke-width=".35"/>
<path d="M132.5 240.4l1.7-.4-.6 .4 .6 .3z" fill="#231f20"/>
<path d="M134.4 240.4h10.4M173.4 240.4h.8" fill="none" stroke="#231f20" stroke-width=".2"/>
<path d="M173.5 240l1.8 .4-1.8 .3 .7-.3z" fill="none" stroke="#231f20" stroke-width=".35"/>
<path d="M173.5 240l1.8 .4-1.8 .3 .7-.3z" fill="#231f20"/>
<path d="M121.2 224.9h.6M143.2 224.9h.6M165 240.4h8.4" fill="none" stroke="#231f20" stroke-width=".2"/>
<path d="M143.2 224.9h-21.4" fill="none" stroke="#231f20" stroke-width=".2" stroke-dasharray="1.2 1.6" stroke-dashoffset="1.2"/>
<g font-size="4.2" fill="#231f20">
<text x="69.6" y="13.8">RFG50N06, RFP50N06, RF1S50N06SM</text>
<text x="16.9" y="24">Typical Performance Curves</text>
<text x="16.9" y="111.9">Test Circuits and Waveforms</text>
</g>
<text font-size="3.2" fill="#231f20" x="91.3" y="229.6">-</text>
<g font-size="2.8" fill="#231f20">
<text x="75.8" y="24">Unless Otherwise Specif</text>
<text x="105.7" y="24">ied (Continued)</text>
<text x="114.3" y="93">NOTE: Refer to Fairchild Application Notes AN7254 and AN7260.</text>
<text x="18.8" y="97.8">FIGURE 12. CAPACITANCE vs DRAIN TO SOURCE VOLTAGE</text>
<text x="116.6" y="97.6">FIGURE 13. NORMALIZED SWITCHING WAVEFORMS FOR</text>
<text x="133.3" y="101.1">CONSTANT GATE CURRENT</text>
<text x="25.4" y="181.5">FIGURE 14. UNCLAMPED ENERGY TEST CIRCUIT</text>
<text x="123.1" y="181.5">FIGURE 15. UNCLAMPED ENERGY WAVEFORMS</text>
<text x="29.2" y="254.9">FIGURE 16. SWITCHING TIME TEST CIRCUIT</text>
<text x="130.7" y="254.9">FIGURE 17. SWITCHING WAVEFORMS</text>
</g>
<g font-size="2.5" fill="#231f20">
<text x="22.6" y="32.5">4000</text>
<text x="75.3" y="35.5">V</text>
<text x="119.1" y="32">60</text>
<text x="189.8" y="31.9">10</text>
<text x="75.3" y="38.3">C</text>
<text x="75.3" y="41.1">C</text>
<text x="81.3" y="38.3">= C</text>
<text x="89.1" y="38.3">+ C</text>
<text x="129.1" y="39.4">V</text>
<text x="165.3" y="39.5">V</text>
<text x="22.6" y="44.6">3000</text>
<text x="75.3" y="43.9">C</text>
<text x="119.1" y="44.2">45</text>
<text x="189.8" y="44">7.5</text>
<text x="61.5" y="51.3">C</text>
<text x="22.6" y="56.6">2000</text>
<text x="119.1" y="56.4">30</text>
<text x="140.8" y="59.1">0.75 BV</text>
<text x="158" y="59.1">0.75 BV</text>
<text x="189.8" y="56.2">5.0</text>
<text x="140.8" y="63.2">0.50 BV</text>
<text x="158" y="63.2">0.50 BV</text>
<text x="19.8" y="68.5" transform="rotate(-90 19.8 68.5)">C, CAPACITANCE (pF)</text>
<text x="22.6" y="68.7">1000</text>
<text x="61.4" y="66">C</text>
<text x="119.1" y="68.5">15</text>
<text x="140.8" y="67">0.25 BV</text>
<text x="146" y="70.6">R</text>
<text x="149.8" y="70.6">= 1.2Ω</text>
<text x="158" y="66.9">0.25 BV</text>
<text x="189.8" y="68.3">2.5</text>
<text x="61.8" y="74.9">C</text>
<text x="146" y="74.1">I</text>
<text x="146" y="77.5">V</text>
<text x="196.8" y="73.5" transform="rotate(-90 196.8 73.5)">, GATE TO SOURCE VOLTAGE (V)</text>
<text x="26.7" y="80.7">0</text>
<text x="117.2" y="79" transform="rotate(-90 117.2 79)">V</text>
<text x="120.5" y="80.7">0</text>
<text x="132" y="82.8">I</text>
<text x="175.5" y="82.8">I</text>
<text x="189.8" y="80.5">0</text>
<text x="196.8" y="78.4" transform="rotate(-90 196.8 78.4)">V</text>
<text x="29.3" y="84">0</text>
<text x="42.1" y="87.8">V</text>
<text x="43.2" y="84">5</text>
<text x="56.3" y="84">10</text>
<text x="70.2" y="84">15</text>
<text x="84.1" y="84">20</text>
<text x="97.8" y="84">25</text>
<text x="127.9" y="85.4">20</text>
<text x="132" y="87.2">I</text>
<text x="149.4" y="85.3">t, TIME (µs)</text>
<text x="171.4" y="85.4">80</text>
<text x="175.5" y="87.2">I</text>
<text x="74.6" y="120.7">V</text>
<text x="161.1" y="125.6">BV</text>
<text x="83.4" y="130.8">L</text>
<text x="150" y="130.9">t</text>
<text x="177.3" y="133.6">V</text>
<text x="19.6" y="142.7">REQUIRED PEAK I</text>
<text x="19.6" y="138.6">VARY t</text>
<text x="55.6" y="142.4">R</text>
<text x="94.1" y="143.8">V</text>
<text x="143.3" y="138.2">I</text>
<text x="188.8" y="140.9">V</text>
<text x="32.8" y="147.2">V</text>
<text x="92.5" y="147">-</text>
<text x="80.2" y="151.5">DUT</text>
<text x="20.4" y="161.2">0V</text>
<text x="33.8" y="158.5">t</text>
<text x="75.1" y="161">I</text>
<text x="81.4" y="165.2">0.01Ω</text>
<text x="117.9" y="162.7">0</text>
<text x="162.2" y="168.7">t</text>
<text x="134.4" y="196.2">t</text>
<text x="177.9" y="196.2">t</text>
<text x="129.9" y="201.6">t</text>
<text x="173.2" y="201.6">t</text>
<text x="71.3" y="204.3">V</text>
<text x="140.7" y="206.7">t</text>
<text x="183.3" y="206.7">t</text>
<text x="79.3" y="215.2">R</text>
<text x="118.5" y="210.1">V</text>
<text x="130.9" y="212.5">90%</text>
<text x="190.3" y="212.7">90%</text>
<text x="52.4" y="217">V</text>
<text x="92.9" y="226.3">V</text>
<text x="118.1" y="225.6">0</text>
<text x="137.1" y="223.6">10%</text>
<text x="184.5" y="223.6">10%</text>
<text x="77.5" y="231.5">DUT</text>
<text x="175.8" y="231.8">90%</text>
<text x="57.4" y="234.9">R</text>
<text x="118.5" y="237.2">V</text>
<text x="134.2" y="238.1">50%</text>
<text x="179.4" y="238.2">50%</text>
<text x="20.9" y="243.8">V</text>
<text x="118.1" y="245.2">0</text>
<text x="120.7" y="243.3">10%</text>
<text x="147" y="241.2">PULSE WIDTH</text>
</g>
<g font-size="2.2" fill="#231f20">
<text x="76.8" y="36.1">GS = 0V, f = 1MHz</text>
<text x="77.1" y="38.9">ISS</text>
<text x="77.1" y="41.7">RSS = CGD</text>
<text x="85.2" y="38.9">GS</text>
<text x="93" y="38.9">GD</text>
<text x="130.8" y="40.1">DD = BVDSS</text>
<text x="167" y="40.1">DD = BVDSS</text>
<text x="77.1" y="44.5">OSS = CDS + CGD</text>
<text x="63.2" y="51.9">ISS</text>
<text x="149.7" y="59.8">DSS</text>
<text x="166.9" y="59.8">DSS</text>
<text x="149.7" y="63.8">DSS</text>
<text x="166.9" y="63.8">DSS</text>
<text x="63.2" y="66.7">OSS</text>
<text x="147.8" y="71.2">L</text>
<text x="149.7" y="67.6">DSS</text>
<text x="166.9" y="67.5">DSS</text>
<text x="63.6" y="75.5">RSS</text>
<text x="117.8" y="77.4" transform="rotate(-90 117.8 77.4)">DS, DRAIN TO SOURCE VOLTAGE (V)</text>
<text x="146.7" y="74.7">g(REF) = 1.45mA</text>
<text x="197.4" y="76.9" transform="rotate(-90 197.4 76.9)">GS</text>
<text x="132.7" y="83.4">g(REF)</text>
<text x="147.5" y="78.2">GS = 10V</text>
<text x="176.1" y="83.4">g(REF)</text>
<text x="43.7" y="88.4">DS, DRAIN TO SOURCE VOLTAGE (V)</text>
<text x="132.7" y="87.8">g(ACT)</text>
<text x="176.1" y="87.8">g(ACT)</text>
<text x="76.3" y="121.3">DS</text>
<text x="150.8" y="131.5">P</text>
<text x="164.5" y="126.2">DSS</text>
<text x="179" y="134.2">DS</text>
<text x="27.6" y="139.3">P TO OBTAIN</text>
<text x="41.5" y="143.3">AS</text>
<text x="57.4" y="143.1">G</text>
<text x="92.6" y="140.2">+</text>
<text x="144" y="138.8">AS</text>
<text x="190.5" y="141.6">DD</text>
<text x="34.4" y="147.9">GS</text>
<text x="95.7" y="144.4">DD</text>
<text x="34.6" y="159.1">P</text>
<text x="75.8" y="161.7">AS</text>
<text x="163" y="169.3">AV</text>
<text x="135.2" y="196.9">ON</text>
<text x="178.8" y="196.9">OFF</text>
<text x="130.7" y="202.2">d(ON)</text>
<text x="174" y="202.2">d(OFF)</text>
<text x="72.9" y="204.9">DS</text>
<text x="141.5" y="207.4">r</text>
<text x="184.2" y="207.4">f</text>
<text x="81.1" y="215.8">L</text>
<text x="120.2" y="210.8">DS</text>
<text x="54" y="217.6">GS</text>
<text x="91.4" y="222.6">+</text>
<text x="94.5" y="226.9">DD</text>
<text x="59.2" y="235.5">GS</text>
<text x="120.1" y="237.8">GS</text>
<text x="22.5" y="244.4">GS</text>
</g>
<g font-size="2.1" fill="#231f20">
<text x="16.8" y="265.3">©2002 Fairchild Semiconductor Corporation</text>
<text x="153.5" y="265.3">RFG50N06, RFP50N06, RF1S50N06SM Rev. B</text>
</g>
</svg>
